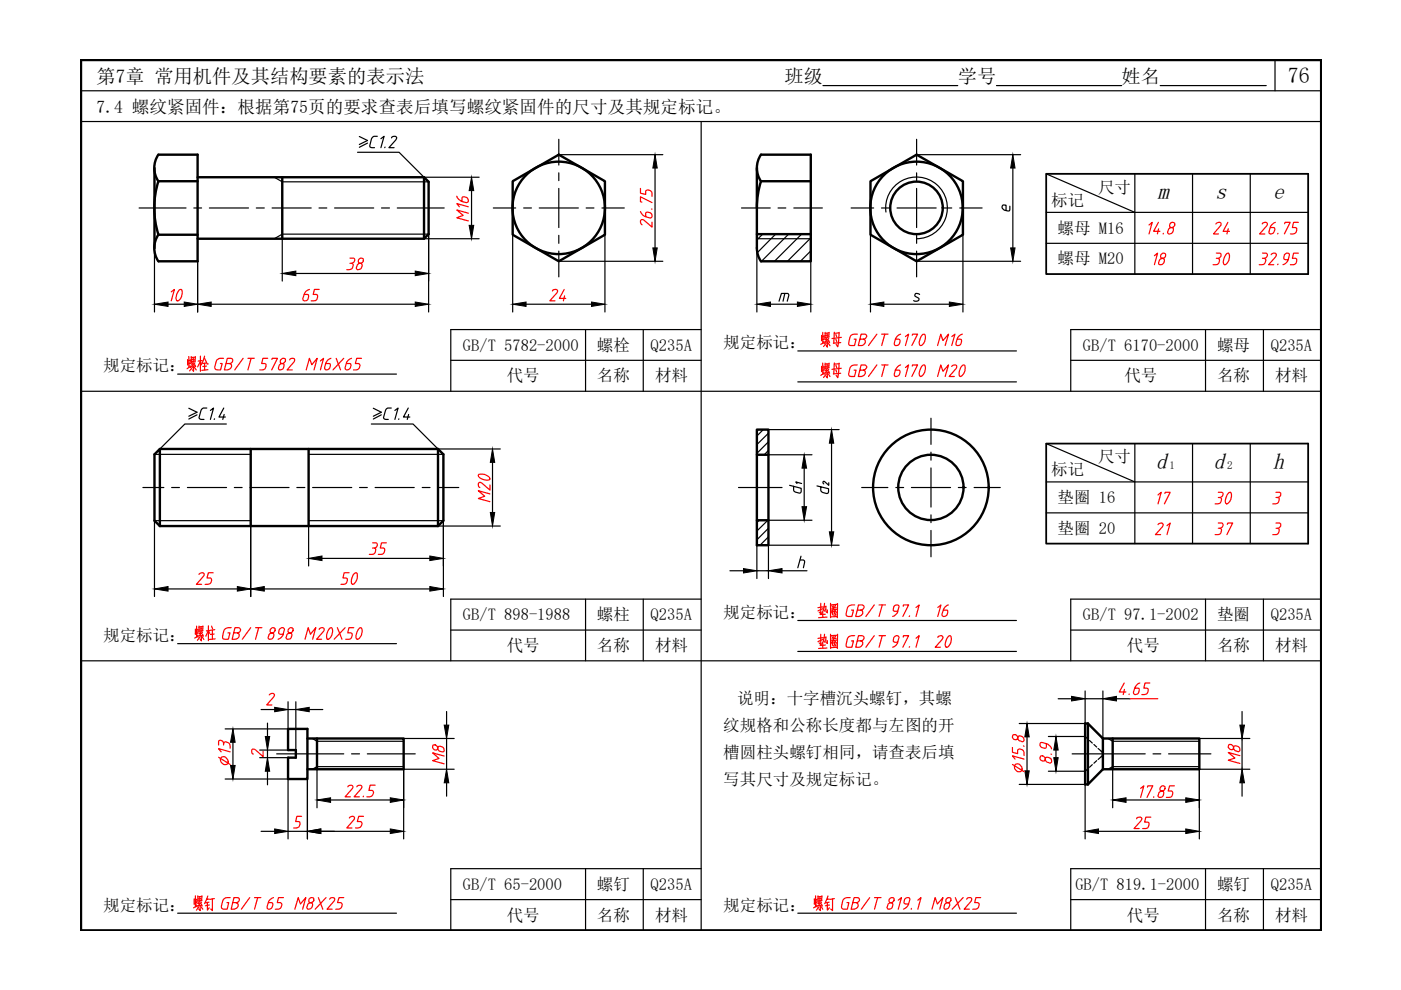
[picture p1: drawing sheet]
<svg xmlns="http://www.w3.org/2000/svg" width="297mm" height="210mm" viewBox="0 0 297 210" stroke-linecap="round" stroke-linejoin="round" font-family="sans-serif">
<!-- layer: 0 -->
<path d="M17.2 12.7h262.9v184.6h-262.9z" fill="none" stroke="#000" stroke-width=".51"/>
<g fill="none" stroke="#000" stroke-width=".25">
<path d="M17.2 19.2h262.9M174.5 18.1h28.6M211.3 18.1h26.5M246 18.1h22.5M270.3 12.7v6.5M17.2 25.8h262.9M148.7 25.8v171.5M240.6 36.9v21.2M252.8 36.9v21.2M265.1 36.9v21.2M95.6 69.9v13.1M124.1 69.9v13.1"/>
<path d="M136.4 69.9v13.1M227 69.9v13.1M255.6 69.9v13.1M267.9 69.9v13.1M240.6 94.1v21.2M252.8 94.1v21.2M265.1 94.1v21.2M95.6 127v13.1M124.1 127v13.1M136.4 127v13.1M227 127v13.1M255.6 127v13.1"/>
<path d="M267.9 127v13.1M95.6 184.2v13.1M124.1 184.2v13.1M136.4 184.2v13.1M227 184.2v13.1M255.6 184.2v13.1M267.9 184.2v13.1"/>
</g>
<g fill="none" stroke="#000" stroke-width=".25">
<path d="M58.2 37.6l1.6 1h31.1M75.8 32.3h8.8l5.3 5.3h11.7M118.5 32.8h22M138.9 35.6v17M194.3 32.8h22.1M214.7 35.6v17M221.8 36.9l18.8 8.1M32.8 52.6v13.6M41.9 55.4v10.8M58.2 50.6l1.6-1h31.1v16.6M59.8 50.6v9M62.7 58h25.3"/>
<path d="M89.9 50.6h11.7M108.7 49.8v16.4M118.5 55.4h22M128.3 49.8v16.4M160.5 50.6h11.4M160.5 52.6v13.6M161.7 49.6l-1.2 1.3M164.5 49.6l-3.9 3.9M167.2 49.6l-5.8 5.8M170 49.6l-5.8 5.8M171.9 50.4l-5 5M171.9 53.2l-2.2 2.2"/>
<path d="M171.9 55.4v10.8M184.6 49.8v16.4M187.8 45a6.5 6.5 0 0 1 5.9-7.4 6.5 6.5 0 0 1 7.2 6.2 6.5 6.5 0 0 1-6.6 6.8M194.3 55.4h22.1M204.2 49.8v16.4M221.8 51.6h55.6M221.8 45h55.6M37.7 79.3h46.4M44.8 64.5h43.2M95.6 76.4h53.1M95.6 69.9h53.1M111.5 64.5h13.9"/>
<path d="M169.1 74.4h46.4M187.4 64.5h13.9M195 62.4a.74 .74 0 0 0-1-.1v.4l.8 .6v.4a.91 .91 0 0 1-1.1 0M227 76.4h53.1M227 69.9h53.1M17.2 83h262.9M32.8 96.3h20.4M48 89.9h-8.8l-5.3 5.3M65.4 96.3h28.6M78.7 89.9h8.9l5.3 5.3h13.2M104.4 98v10.7M161.8 91.1l-1.3 1.3"/>
<path d="M162.9 91.8l-2.4 2.5M162.9 93.7l-2.4 2.4M162.9 95.5l-.9 .9M162.9 96.4h9.3M162.9 91.1h15M169.1 81h46.4M170.5 99.3v8.1M176.3 94v18.8M221.8 94.1l18.8 8.1M53.2 110.4h-20.4v16.1M53.2 111.5v15M65.4 110.4h28.6"/>
<path d="M65.4 111.5v8.5M68.3 118.4h22.8M92.9 111.5h13.2M94 110.3v16.2M160.5 115.6v7.1M161 110.3l-.5 .5M162.8 110.3l-2.3 2.3M162.9 112l-2.4 2.5M162.9 113.8l-1.8 1.8M162.9 110.3h9.3M167.4 102.9l2.5 .6-.1 .9-.4 .1-1-.3-.1-.3v-.8M169 102.5l-.3-.3 1.3 .3"/>
<path d="M169.7 118.7h.6l.3 .2-.3 1.5M169.8 117.9l-.7 2.5M173.2 103l2.5 .6-.1 .9-.4 .1-1-.3-.2-.3v-.8M175.7 102.3v.6l-1.1-.8-.1 .2 .2 .3M177.9 115.6h-15v7.1M221.8 108.7h55.6M221.8 102.2h55.6M35.6 124.9h14.7M37.7 136.5h46.4M56 124.9h35.1M95.6 133.6h53.1M95.6 127h53.1"/>
<path d="M154.8 121h2.8M160.5 121h2.4M165.8 121h5.3M169.1 131.6h46.4M169.1 138.1h46.4M227 133.6h53.1M227 127h53.1M17.2 140.1h262.9M49.4 157.4v4.9M55.1 159h6M55.4 150.4h2.8M56.7 153.3v2.9"/>
<path d="M61.1 148.8v5.7h-13.4M61.1 150.4h1.6M62.7 148.8v10.2M65.6 150.4h2.8M66.2 156.6l1 .6h18.4M85.6 156.6h10.7M94.7 150.9v2.8M217.7 156.2v7.2M222.3 156.2h7.8M224.4 148.2h2.8M230.1 146.5v6.9h-14M230.1 148.2h3.7"/>
<path d="M233.8 146.5v10.1M234.9 156.6l1 .6h18.4M254.3 156.6h10.7M263.3 150.9v2.8M47.7 165.2h13.4v12.7M55.1 160.6h6M55.4 176.3h2.8M56.7 163.5v2.9M61.1 176.3h4.1M65.2 165.2v12.7M67.2 163.1v8.2M68 176.3h14.7"/>
<path d="M70.1 169.6h12.6M85.6 162.5h-18.4l-1 .6M94.7 166v2.8M96.3 163.1h-10.7v14.8M216.1 166.3h14v11.6M222.3 163.5h7.8M232.9 176.3h18.5M235.9 163.1v8.2M238.7 169.6h12.7M254.3 162.5h-18.4l-1 .6M263.3 166v2.8M265 163.1h-10.7v14.8"/>
<path d="M37.7 193.6h46.4M95.6 190.7h53.1M95.6 184.2h53.1M169.1 193.6h46.4M227 190.7h53.1M227 184.2h53.1"/>
</g>
<g fill="none" stroke="#000" stroke-width=".51">
<path d="M32.8 35.6v17M33.6 32.8a5 5 0 0 0 0 5.6 18.6 18.6 0 0 0 0 11.3M33.6 32.8h8.3v22.6h-8.3M33.6 38.4h8.3M41.9 37.6h48M59.8 37.6v13M89.9 37.6l1 1v11l-1 1zM108.7 38.4l9.8-5.6 9.8 5.6v11.4l-9.8 5.6-9.8-5.6zM160.5 35.6v17l.2 1.5 .6 1.3M161.3 38.4a18.7 18.7 0 0 0-.8 5.7M161.3 32.8a5 5 0 0 0 0 5.6M161.4 32.8h10.5v22.6h-10.5"/>
<path d="M161.4 38.4h10.5M184.6 38.4l9.7-5.6 9.9 5.6v11.4l-9.9 5.6-9.7-5.6zM33.6 49.8a5 5 0 0 0 0 5.6M33.6 49.8h8.3M41.9 50.6h48M160.5 49.6h11.4M33.9 95.2v16.3l-1.1-1.1v-14.1zM33.9 95.2h59M53.2 95.2v16.3M65.4 95.2v16.3M92.9 95.2l1.1 1.1v14.1l-1.1 1.1M92.9 95.2v16.3"/>
<path d="M160.5 91.1h2.4v24.5h-2.4zM160.5 96.4h2.4M33.9 111.5h59M160.5 110.3h2.4M61.1 154.5h4.1v10.7h-4.1v-4.6h1.6v-1.6h-1.6zM65.2 156.6h20.4v6.5h-20.4M67.2 156.6v6.5M230.7 153.4h-.6v12.9h.6M230.7 153.4v12.9M230.7 153.4l3.1 3.2M233.8 156.6h20.5v6.5h-20.5M233.8 156.6v6.5"/>
<path d="M235.9 156.6v6.5M233.8 163.1l-3.1 3.2"/>
<circle cx="118.5" cy="44.1" r="9.8"/>
<circle cx="194.3" cy="44.1" r="9.8"/>
<circle cx="194.3" cy="44.1" r="5.6"/>
<circle cx="197.4" cy="103.3" r="12.3"/>
<circle cx="197.4" cy="103.3" r="6.9"/>
</g>
<g fill="none" stroke="#000" stroke-width=".25">
<path d="M118.5 29.5v5.5M118.5 36.6v1.7M118.5 39.9v8.3M194.3 29.5v5.5M194.3 36.6v1.7M194.3 39.9v8.3M29.5 44.1h9.9M41.1 44.1h1.6M44.4 44.1h8.3M54.3 44.1h1.7M57.7 44.1h8.3M67.6 44.1h1.7"/>
<path d="M70.9 44.1h8.3M80.9 44.1h1.7M84.2 44.1h10M104.6 44.1h4.7M111 44.1h1.7M114.3 44.1h8.3M118.5 49.9v1.7M118.5 53.2v5.5M124.3 44.1h1.6M127.6 44.1h4.8M157.2 44.1h6.1M165 44.1h1.6"/>
<path d="M168.3 44.1h6.1M180.5 44.1h4.7M186.9 44.1h1.6M190.2 44.1h8.3M194.3 49.9v1.7M194.3 53.2v5.5M200.1 44.1h1.7M203.5 44.1h4.7M197.4 88.7v5.5M197.4 95.9v1.7M197.4 99.2v8.3M30.3 103.4h4.4"/>
<path d="M36.4 103.4h1.6M39.7 103.4h8.3M49.7 103.4h1.6M53 103.4h8.3M62.9 103.4h1.7M66.3 103.4h8.3M76.2 103.4h1.7M79.5 103.4h8.3M89.5 103.4h1.7M92.8 103.4h4.5M156.6 103.4h9.2M182.7 103.4h5.5"/>
<path d="M189.9 103.4h1.7M193.2 103.4h8.3M197.4 109.2v1.6M197.4 112.5v5.6M203.2 103.4h1.6M206.5 103.4h5.6M58.7 159.8h14.2M74.5 159.8h1.7M77.9 159.8h10.1M227.3 159.8h15.5M244.5 159.8h1.6M247.8 159.8h8.9"/>
</g>
<g fill="#000" stroke="#000" stroke-width=".21">
<path d="M138.9 32.8l.4 2.8h-.9zM214.7 32.8l.5 2.8h-.9zM59.8 58l2.9-.5v.9zM88 57.5l2.9 .5-2.9 .4zM99.5 47.8h.9l-.4 2.8zM100 37.6l.4 2.8h-.9zM138.4 52.6h.9l-.4 2.8zM214.3 52.6h.9l-.5 2.8zM32.8 64.5l2.8-.5v1zM39.1 64l2.8 .5-2.8 .5zM41.9 64.5l2.9-.5v1zM88 64l2.9 .5-2.9 .5z"/>
<path d="M108.7 64.5l2.8-.5v1zM125.4 64l2.9 .5-2.9 .5zM160.5 64.5l2.9-.5v1zM169.1 64l2.8 .5-2.8 .5zM184.6 64.5l2.8-.5v1zM201.3 64l2.9 .5-2.9 .5zM104.4 95.2l.5 2.8h-.9zM170.5 96.4l.5 2.9h-1zM176.3 91.1l.5 2.9h-1zM65.4 118.4l2.9-.5v1zM91.1 117.9l2.9 .5-2.9 .5zM104 108.7h.9l-.5 2.8z"/>
<path d="M170 107.4h1l-.5 2.9zM175.8 112.8h1l-.5 2.8zM32.8 124.9l2.8-.5v.9zM50.3 124.4l2.9 .5-2.9 .4zM53.2 124.9l2.8-.5v.9zM91.1 124.4l2.9 .5-2.9 .4zM157.6 120.6l2.9 .4-2.9 .5zM162.9 121l2.9-.4v.9zM49.4 154.5l.5 2.9h-1zM56.2 156.2h1l-.5 2.8zM58.2 150l2.9 .4-2.9 .5zM62.7 150.4l2.9-.4v.9z"/>
<path d="M94.2 153.7h1l-.5 2.9zM217.7 153.4l.5 2.8h-.9zM227.2 147.6l2.9 .6-2.9 .4zM233.8 148.2l2.9-.6v1zM262.9 153.7h.9l-.5 2.9zM48.9 162.3h1l-.5 2.9zM56.7 160.6l.5 2.9h-1zM58.2 175.8l2.9 .5-2.9 .4zM65.2 176.3l2.8-.5v.9zM67.2 169.6l2.9-.5v1zM82.7 169.1l2.9 .5-2.9 .5zM82.7 175.8l2.9 .5-2.9 .4z"/>
<path d="M94.7 163.1l.5 2.9h-1zM217.3 163.4h.9l-.5 2.9zM230.1 176.3l2.8-.5v.9zM235.9 169.6l2.8-.5v1zM251.4 169.1l2.9 .5-2.9 .5zM251.4 175.8l2.9 .5-2.9 .4zM263.3 163.1l.5 2.9h-.9z"/>
</g>
<!-- layer: 0 -->
<path d="M221.8 36.9h55.6v21.2h-55.6zM221.8 94.1h55.6v21.2h-55.6z" fill="none" stroke="#000" stroke-width=".38"/>
<path d="M230.1 156.2l.6 .5M231 157l.6 .6M231.9 157.8l.6 .6M232.8 158.7l.9 .9M230.7 163l-.6 .5M231.6 162.1l-.6 .6M232.5 161.3l-.6 .5M233.7 160l-.1 .3-.8 .7" fill="none" stroke="#000" stroke-width=".25"/>
<g fill="none" stroke="#f00" stroke-width=".25">
<path d="M135.8 39.9v1.1l1.1 .2 .1-.8a.84 .84 0 0 1 1.2 .6v.6M135.8 44.9a2.13 2.13 0 0 0 2.3 1.2 .69 .69 0 0 0-.2-1l-.9-.1-.1 .9M136.1 42.9l-.3-.1v-1.1l2.4 1.3M138.1 44.3l.1 .1M138.2 47.1v1.1l-1.8-1.6h-.4a.7 .7 0 0 0 .1 1.1M243.6 47.7l.7-.6-.7 2.5M245.6 47.1l-1 2h1.3M245.6 48.5l-.2 1.1M246.7 49.5l-.1 .1M248.2 47.3a.55 .55 0 0 0 .1 .9l.3 .1a.79 .79 0 0 1 0 1 .79 .79 0 0 1-1 .2 .89 .89 0 0 1 .9-1.3 .56 .56 0 0 0 .6-.4 .56 .56 0 0 0-.4-.7zM267.6 47.5l.1-.1a.68 .68 0 0 1 1 0l-.2 .5-1.4 1.7h1.1M270.4 47.1l-.3 .2a2.31 2.31 0 0 0-1 2.2 .67 .67 0 0 0 1-.3l.2-.5-.1-.4-.8-.1"/>
<path d="M271 49.5l-.1 .1M272.4 47.4v-.3h1.1l-1.2 2.5M275.3 47.1h-1l-.3 1.1h.7l.2 .2v.4a.8 .8 0 0 1-.7 .8h-.6M39.8 76.2v1.2M40 75.6v2.3M40.2 77.5l.2 .5M40.3 77.8l-.6 .4M40.3 76.4l-.5 .1M40.4 77.1l-.6 .1M40.4 76.3l-.1 .8M40.5 75.6l.1 1.3M40.8 77.9l-.6 .7"/>
<path d="M41 75.8v.8M41 77.6v1.1l-.2-.3M41 76.7l-.3 .5M41.1 77.2h-.6M41.2 77.9l.4 .5M41.2 76.2h-.6M41.3 77.3l.2 .5M41.3 76.9l-.7 .8M41.4 77.6l-.9 .1M41.4 75.7l-.9 .1M41.4 76.6l-.8 .1M41.4 75.6l-.1 1"/>
<path d="M42.5 76.6l-.6 1.2M42.5 75.5v3.2M42.5 76.7l.2 .3M42.9 76.4l-.9 .2M43.3 75.9l.6 1.3h.2M43.4 75.5l-.7 1.9M43.4 77v1.4M43.7 76.9l-.7 .2M43.8 77.6l-.8 .1M44.1 78.4l-1.3 .1M47.4 76a1.22 1.22 0 0 0-1.6 .7l-.3 1.1 .2 .5 1.1 .1 .3-1.3h-.4M48 77.1h.8a.6 .6 0 0 0 .5-.4 .6 .6 0 0 0-.2-.7h-.9l-.6 2.4 .9-.1a.65 .65 0 0 0 .6-.5 .65 .65 0 0 0-.4-.7"/>
<path d="M51.5 76l-1.7 2.4M52.6 76h1.3M53.2 76l-.6 2.4M56.8 76h-1.1l-.2 1.1h.7l.2 .1v.4a.8 .8 0 0 1-.7 .8h-.6M57.6 76.2l.1-.2h1.1l-1.2 2.4M59.7 76.1a.54 .54 0 0 0-.3 .7 .54 .54 0 0 0 .7 .3 .85 .85 0 0 1 0 1 .85 .85 0 0 1-.9 .3 .88 .88 0 0 1 .8-1.3 .66 .66 0 0 0 .4-1.1zM61.4 76.3a.57 .57 0 0 1 .6-.3 .57 .57 0 0 1 .5 .4l-.2 .4-1.4 1.6h1.1M64.9 78.4l.7-2.4 .5 1.3 1.2-1.3-.7 2.4M67.9 76.5l.7-.5-.7 2.4M70.2 76a2.03 2.03 0 0 0-1.3 2.3 .62 .62 0 0 0 1-.3l.1-.9h-.8M71.3 76l.9 2.4M72.9 76l-2.3 2.4"/>
<path d="M74.5 76a2 2 0 0 0-1.3 2.3 .66 .66 0 0 0 1.1-.3v-.9h-.8M76.7 76h-1.1l-.3 1.1 .9 .1a.87 .87 0 0 1-.6 1.2h-.6M174.2 71.1v1.1M174.2 77.7v1.1M174.4 70.5v2.3M174.4 77v2.4M174.7 72.4l.1 .4M174.7 78.9l.1 .5M174.7 72.6l-.7 .4M174.7 71.3h-.5M174.7 79.1l-.7 .5M174.7 77.8l-.5 .1"/>
<path d="M174.7 72h-.5M174.7 71.1v.9M174.7 78.5l-.5 .1M174.7 77.7v.8M174.9 70.5v1.3M174.9 77v1.3M175.2 72.8l-.6 .7M175.2 79.3l-.6 .7M175.4 70.6v.9M175.4 77.2v.8M175.4 72.5v1.1l-.2-.4M175.4 79v1.1l-.2-.3"/>
<path d="M175.4 71.6l-.4 .4M175.4 78.1l-.4 .5M175.5 72l-.6 .1M175.5 78.6h-.6M175.6 72.8l.4 .5M175.6 71.1h-.6M175.6 79.3l.4 .5M175.6 77.6l-.6 .1M175.7 72.2l.2 .4M175.7 78.7l.2 .4M175.7 71.8l-.7 .7M175.7 78.3l-.7 .8"/>
<path d="M175.8 72.5h-.9M175.8 70.6l-.9 .1M175.8 79l-.9 .1M175.8 77.1l-.9 .1M175.8 71.4l-.9 .1M175.8 70.5l-.1 .9M175.8 78l-.9 .1M175.8 77l-.1 1M176.9 70.4l-.1 2.4M176.9 76.9l-.1 2.4M177.2 72l.2 .4M177.2 70.9l.2 .5"/>
<path d="M177.2 78.5l.2 .4M177.2 77.5l.2 .5M177.9 70.5l-.3 3-.3-.5M177.9 77l-.3 3.1-.3-.5M177.9 70.6l-1 .1M177.9 77.1l-1 .1M178.3 72.6l-1.6 .2M178.3 79.1l-1.6 .2M178.4 71.5l-2 .3M178.4 78.1l-2 .2M181.8 70.9a1.27 1.27 0 0 0-1.6 .6l-.3 1.2 .2 .5 1.1 .1 .3-1.4h-.4M181.8 77.4a1.39 1.39 0 0 0-1.6 .6l-.3 1.2 .2 .5 1.1 .1 .3-1.3h-.4"/>
<path d="M182.4 71.9l1.1-.1 .3-.4-.1-.4-.4-.1h-.7l-.6 2.4 .9-.1a.69 .69 0 0 0 .6-.6 .69 .69 0 0 0-.4-.7M182.4 78.5h.8l.4-.3 .2-.5-.5-.3h-.7l-.6 2.4a1.33 1.33 0 0 0 1.5-.6v-.4l-.4-.3M185.9 70.9l-1.8 2.4M185.9 77.4l-1.8 2.4M186.9 70.9h1.4M186.9 77.4h1.4M187.6 70.9l-.7 2.4M187.6 77.4l-.7 2.4M191 70.9a2.03 2.03 0 0 0-1.3 2.2l.2 .2a.85 .85 0 0 0 .8-.4 .85 .85 0 0 0 0-.9l-.8-.1M191 77.4l-.4 .1a2.18 2.18 0 0 0-.9 2.2 .67 .67 0 0 0 1-.3v-.9h-.8M192 71.4l.6-.5-.6 2.4M192 77.9l.6-.5-.6 2.4"/>
<path d="M193.4 71.1l.1-.2h1l-1.2 2.4M193.4 77.6l.1-.2h1l-1.2 2.4M195.5 71l.5-.1a1.74 1.74 0 0 1-.8 2.4l-.1-.1a2.27 2.27 0 0 1 .4-2.2zM195.7 77.5l.3-.1a1.81 1.81 0 0 1-.8 2.4l-.1-.1a2.18 2.18 0 0 1 .6-2.2zM198.8 73.3l.7-2.4 .4 1.3 1.2-1.3-.7 2.4M198.8 79.8l.7-2.4 .4 1.3 1.2-1.3-.7 2.4M201.8 71.4l.7-.5-.7 2.4M201.8 77.7v-.1a.67 .67 0 0 1 1 0l-.1 .6-1.5 1.6h1.1M203.9 77.6l.5-.2a1.81 1.81 0 0 1-.8 2.4l-.1-.1a2.18 2.18 0 0 1 .4-2.1zM204 70.9a2 2 0 0 0-1.3 2.2l.2 .2a.7 .7 0 0 0 .8-.4l.1-.9-.8-.1M270.5 105.5h.5l.2 .2a.98 .98 0 0 1-.3 1 .98 .98 0 0 1-1 .1M270.5 104.4h.8a.61 .61 0 0 1 .2 .7 .61 .61 0 0 1-.6 .4"/>
<path d="M270.5 112l.7 .3a.98 .98 0 0 1-.3 .9 .98 .98 0 0 1-1 .2M270.5 110.9h.8a.61 .61 0 0 1 .2 .7 .61 .61 0 0 1-.6 .4M41.4 133.4v1.1M41.7 132.7v2.4M41.9 134.6l.1 .5M42 134.9l-.7 .4M42 134.2l-.6 .1M42 133.4l-.1 .8M42 133.5l-.6 .1M42.2 132.7v1.3M42.4 135l-.5 .7M42.6 132.9v.9"/>
<path d="M42.7 134.7v1.2l-.3-.4M42.7 133.8l-.4 .5M42.7 134.3l-.5 .1M42.9 135l.3 .6M42.9 133.3l-.7 .1M42.9 134.4l.2 .5M43 134l-.8 .8M43 134.7l-.9 .1M43 132.8l-.8 .2M43 133.7l-.8 .1M43 132.7v1M44.2 132.7v3.1"/>
<path d="M44.5 134.3l-.3-.6-.6 1.2M44.5 133.7l-.7 .1M44.9 132.7l.2 .6M45 133.6v1.9M45.4 134.4l-.8 .1M45.5 133.5l-.9 .1M45.6 135.5l-1.2 .1M49 133.1a1.35 1.35 0 0 0-1.6 .7l-.2 1.1v.5l.2 .1h1l.4-1.3h-.5M49.6 134.2h.8a.56 .56 0 0 0 .6-.5 .56 .56 0 0 0-.4-.6h-.8l-.6 2.4a1.24 1.24 0 0 0 1.5-.6v-.4l-.4-.3M53.2 133.1l-1.8 2.4M54.2 133.1h1.3M54.8 133.1l-.6 2.4"/>
<path d="M57.3 133.5a.59 .59 0 0 0 .1 .6 .59 .59 0 0 0 .6 .2 .79 .79 0 0 1-.1 1 .79 .79 0 0 1-1 .1 .89 .89 0 0 1 .9-1.2 .57 .57 0 0 0 .5-.5 .57 .57 0 0 0-.4-.6h-.2zM60.1 134.5h-.7l-.3-.2 .1-.8a.62 .62 0 0 1 .5-.4 .62 .62 0 0 1 .6 .3v.1a2.07 2.07 0 0 1-1.3 2M61.1 133.5a.59 .59 0 0 0 .1 .6 .59 .59 0 0 0 .6 .2 .86 .86 0 0 1-.1 .9 .86 .86 0 0 1-.8 .3 .88 .88 0 0 1 .7-1.3 .55 .55 0 0 0 .6-.6 .55 .55 0 0 0-.7-.5zM64.7 135.5l.6-2.4 .5 1.4 1.2-1.4-.7 2.4M67.7 133.5a.55 .55 0 0 1 .5-.4 .55 .55 0 0 1 .5 .4l-1.6 2h1.1M69.8 133.3l.5-.2a1.77 1.77 0 0 1-.8 2.4h-.1a2.27 2.27 0 0 1 .4-2.2zM71.5 133.1l1 2.4M73.2 133.1l-2.3 2.4M75 133.1h-1l-.3 1.1h.7l.3 .3a.86 .86 0 0 1-.8 1h-.6M76.1 133.3l.5-.2a1.77 1.77 0 0 1-.8 2.4h-.2a2.27 2.27 0 0 1 .5-2.2zM174 127.9v2.2l-.3-.3M174 134.5v2.2l-.3-.4"/>
<path d="M174.4 128.7l-1 .1M174.4 135.2l-1 .2M174.4 129.1l-1 .4M174.4 135.6l-1 .4M174.4 129.8v1.1M174.4 136.4v1M174.5 129.1l.4 .5M174.5 135.6l.4 .6M174.8 127.9a3.8 3.8 0 0 1-.6 2.2M174.8 134.5a3.8 3.8 0 0 1-.6 2.1M175 130.2l-1.1 .1M175 136.8h-1.1"/>
<path d="M175.1 128.6l-.7 .1M175.1 135.2h-.7M175.1 128.5v1.1l.3 .3v-.6M175.1 135v1.1l.3 .3v-.6M175.3 130.8l-1.7 .2M175.3 137.4l-1.7 .1M176.1 130.8l1.4-.1v.2M176.1 137.3l1.4-.1v.2M176.1 127.9v3.1M176.1 134.5v3M176.4 128.4l.2 .4M176.4 135l.2 .3"/>
<path d="M176.5 129.6v.7l.1 .1h.6v-.3M176.5 129.7l.5-.1-.1 .6-.1-.3M176.5 136.1l.1 .8h.6v-.3M176.5 136.2l.5-.1-.1 .6-.1-.2M176.8 128.3l-.2 1-.5 .8M176.8 134.9l-.2 .9-.5 .8M176.9 129.3l.4 .5h.2M176.9 135.8l.4 .5h.2M177.2 128.3l-.3 .5M177.2 134.9l-.3 .5M177.3 128.8l-1 .2M177.3 135.4l-1 .1"/>
<path d="M177.4 129.2l-1.2 .2M177.4 135.7l-1.2 .2M177.5 128.1l-1.4 .2M177.5 134.7l-1.4 .1M177.6 128l-.1 3M177.6 134.5l-.1 3M181.2 128.3a1.39 1.39 0 0 0-1.6 .6l-.2 1.2 .2 .5 1 .1 .4-1.3h-.5M181.2 134.8a1.35 1.35 0 0 0-1.6 .7l-.2 1.1 .2 .6h1l.4-1.3h-.5M181.8 129.4l1.1-.2 .3-.6-.4-.3h-.8l-.6 2.4a1.39 1.39 0 0 0 1.5-.6v-.4l-.4-.3M181.8 135.9l1.1-.2 .3-.4-.1-.3-.3-.2h-.8l-.6 2.4h.9a.69 .69 0 0 0 .6-.6 .69 .69 0 0 0-.4-.7M185.4 128.3l-1.8 2.4M185.4 134.8l-1.8 2.4"/>
<path d="M186.4 128.3h1.3M186.4 134.8h1.3M187.1 128.3l-.7 2.4M187.1 134.8l-.7 2.4M190.3 129.6h-.8l-.1-.2 .1-.8a.63 .63 0 0 1 1.1 0v.1a2.07 2.07 0 0 1-1.3 2M190.3 136.2h-.6l-.3-.2 .1-.8a.61 .61 0 0 1 .5-.4 .61 .61 0 0 1 .6 .3v.1a2.07 2.07 0 0 1-1.3 2M191.5 128.6v-.3h1.1l-1.2 2.4M191.5 135.1v-.3h1.1l-1.2 2.4M192.9 130.6l-.1 .1M192.9 137.1l-.1 .1M194.2 128.8l.7-.5-.7 2.4M194.2 135.3l.7-.5-.7 2.4"/>
<path d="M198.8 128.8l.7-.5-.7 2.4M198.8 135.2l.1-.2a.54 .54 0 0 1 .6-.3 .54 .54 0 0 1 .4 .5l-1.6 2h1.1M201 135l.5-.2a1.77 1.77 0 0 1-.8 2.4h-.1a2.27 2.27 0 0 1 .4-2.2zM201.1 128.3a2.13 2.13 0 0 0-1.3 2.3 .67 .67 0 0 0 1-.3l.1-.9h-.8M46.9 159.4l-.6-.7 2.5 .7M47.4 158l.2-.6 .3-.1a.99 .99 0 0 1 .9 1.4M47.4 157.6a.57 .57 0 0 0-.4-.6 .57 .57 0 0 0-.7 .3v.7M57.1 147.3l.1-.1a.55 .55 0 0 1 .6-.2 .55 .55 0 0 1 .4 .4l-1.7 2.1h1.1M214.7 158.5v1l1.1 .3 .1-.9a.87 .87 0 0 1 1.2 .7v.6M214.9 155.8a.62 .62 0 0 0 .2 1 .62 .62 0 0 0 .8-.7 .8 .8 0 0 1 .9 .1 .8 .8 0 0 1 .2 1 .89 .89 0 0 1-1.2-.9 .66 .66 0 0 0-.9-.5zM217 158.1l.1 .1M46.3 160.6l2.5 1.5"/>
<path d="M46.9 160.6a.96 .96 0 0 1 1.1 0 .96 .96 0 0 1 .4 1.1 .89 .89 0 0 1-1.1 .4 .89 .89 0 0 1-.6-1zM64 173.1h-1.1l-.2 1.1h.7l.2 .1v.4a.8 .8 0 0 1-.7 .8h-.6M214.7 162.1l2.4 1.5M215.2 162.2a.92 .92 0 0 1 1.2 .2 .92 .92 0 0 1 0 1.2 1.03 1.03 0 0 1-1.1-.4 1.03 1.03 0 0 1-.1-1zM215.2 160.9l-.5-.6 2.4 .6M241.8 167.2l.7-.6-.7 2.5M243.3 166.9l.1-.3h1l-1.2 2.5M244.6 168.9v.2M246.2 166.8a.58 .58 0 0 0-.2 .7 .58 .58 0 0 0 .7 .3 .86 .86 0 0 1-.1 .9 .86 .86 0 0 1-.9 .4 .88 .88 0 0 1 .8-1.4 .55 .55 0 0 0 .5-.6 .55 .55 0 0 0-.6-.5zM249 166.6h-1l-.3 1.1 .9 .1a.84 .84 0 0 1-.7 1.3h-.6M41.2 190.6v1.2M41.4 189.9v2.4"/>
<path d="M41.6 191.8l.2 .5M41.7 192.1l-.7 .4M41.7 190.7l-.5 .1M41.8 191.4l-.6 .1M41.8 190.6l-.1 .8M41.9 189.9l.1 1.3M42.2 192.2l-.6 .8M42.4 190.1v.9M42.4 192v1.1l-.3-.4M42.4 191l-.3 .5M42.5 191.5h-.6M42.6 192.2l.4 .6"/>
<path d="M42.6 190.5l-.6 .1M42.7 191.6l.2 .5M42.7 191.2l-.7 .8M42.8 191.9l-.9 .1M42.8 190.1h-.9M42.8 190.9l-.8 .1M42.8 189.9l-.1 1M43.8 190.7l-.4 .9M44 191.3v1.7l.4-.5M44.1 190l-.3 .7 .5-.1M44.3 191.3l-.7 .1M44.4 191.9l-.9 .2"/>
<path d="M45 190.6v2.5l-.3-.4M45.5 190.5l-1 .2M48.8 190.3a1.22 1.22 0 0 0-1.6 .7l-.3 1.1 .2 .6 1.1 .1 .3-1.4h-.4M49.4 191.4h.8a.6 .6 0 0 0 .5-.4 .6 .6 0 0 0-.1-.6l-1-.1-.6 2.5 .9-.1a.78 .78 0 0 0 .5-1.2l-.3-.1M52.9 190.3l-1.7 2.5M54 190.3h1.3M54.6 190.3l-.6 2.5M58 190.3a2 2 0 0 0-1.3 2.3 .62 .62 0 0 0 1-.3l.2-.4-.1-.4-.8-.1M60.1 190.3h-1.1l-.2 1.1h.7l.2 .1a.94 .94 0 0 1-.7 1.3h-.6M62.5 192.8l.7-2.5 .5 1.4 1.1-1.4-.6 2.5M65.7 190.4a.54 .54 0 0 0-.2 .7 .54 .54 0 0 0 .6 .4 .75 .75 0 0 1 0 .9 .75 .75 0 0 1-1 .2 .89 .89 0 0 1 .9-1.2 .63 .63 0 0 0 .4-1zM67.5 190.3l.9 2.5"/>
<path d="M69.1 190.3l-2.3 2.5M69.9 190.7a.6 .6 0 0 1 .5-.4 .6 .6 0 0 1 .6 .4l-1.7 2.1h1.1M72.9 190.3h-1l-.3 1.1h.6l.3 .1a.87 .87 0 0 1-.7 1.3h-.6M172.7 190.6v1.2M172.9 189.9v2.4M173.1 191.8l.2 .5M173.2 192.1l-.7 .4M173.2 191.4l-.5 .1M173.2 190.6v.8M173.2 190.7l-.5 .1M173.4 189.9l.1 1.3M173.7 192.2l-.6 .8"/>
<path d="M173.8 190.1v.9M173.9 192v1.1l-.3-.4M173.9 191l-.4 .5M174 191.5h-.6M174.1 192.2l.3 .6M174.1 190.5l-.6 .1M174.1 191.6l.3 .5M174.2 191.2l-.7 .8M174.2 191.9l-.8 .1M174.2 190.1h-.8M174.3 190.9l-.8 .1M174.3 189.9l-.1 1"/>
<path d="M175.3 190.7l-.4 .9M175.4 191.3v1.7l.4-.5M175.5 190l-.2 .7 .5-.1M175.8 191.3l-.7 .1M175.9 191.9l-.9 .2M176.5 190.6v2.5l-.4-.4M176.9 190.5l-1 .2M180.2 190.3a1.27 1.27 0 0 0-1.5 .7l-.3 1.1a.47 .47 0 0 0 .5 .7h.7l.4-1.4h-.4M180.9 191.4h.8a.54 .54 0 0 0 .5-.5 .54 .54 0 0 0-.4-.6h-.7l-.6 2.5 .8-.1a.69 .69 0 0 0 .6-.6 .69 .69 0 0 0-.3-.7M184.4 190.3l-1.8 2.5M185.4 190.3h1.4M186.1 190.3l-.7 2.5"/>
<path d="M188.8 190.4a.54 .54 0 0 0-.3 .7 .54 .54 0 0 0 .6 .4 .75 .75 0 0 1 0 .9 .75 .75 0 0 1-.9 .2 .89 .89 0 0 1 .8-1.2 .54 .54 0 0 0 .6-.5 .54 .54 0 0 0-.4-.6zM190.4 190.9l.7-.6-.7 2.5M192.6 191.7h-.6l-.3-.2 .1-.8a.66 .66 0 0 1 1.1-.1v.1a2.17 2.17 0 0 1-1.4 2.1M193.2 192.6v.2M194.6 190.9l.7-.6-.7 2.5M197.6 192.8l.7-2.5 .4 1.4 1.2-1.4-.7 2.5M200.8 190.4a.6 .6 0 0 0-.2 .9l.6 .2a.85 .85 0 0 1 0 .9 .85 .85 0 0 1-.9 .4 .91 .91 0 0 1 .8-1.4 .63 .63 0 0 0 .4-1zM202.6 190.3l.9 2.5M204.2 190.3l-2.3 2.5M205 190.7a.57 .57 0 0 1 .5-.4 .57 .57 0 0 1 .5 .4l-.1 .4-1.5 1.7h1.1M207.9 190.3h-1l-.2 1.1h.6l.3 .3a.94 .94 0 0 1-.7 1.1h-.7"/>
</g>
<g font-size="5.7">
<text x="75.1" y="32.5">C1.2</text>
<text x="39.2" y="90.3">C1.4</text>
<text x="78.3" y="90.3">C1.4</text>
</g>
<g font-size="5.7" fill="#f00">
<text x="100.5" y="48" transform="rotate(-90 100.5 48)">M16</text>
<text x="256.5" y="50.8">24</text>
<text x="72.7" y="58.6">38</text>
<text x="243.8" y="57.5">18</text>
<text x="256.5" y="57.5">30</text>
<text x="266" y="57.5">32.95</text>
<text x="35.3" y="64.9">10</text>
<text x="63.1" y="64.9">65</text>
<text x="115.7" y="64.9">24</text>
<text x="105.1" y="107.6" transform="rotate(-90 105.1 107.6)">M20</text>
<text x="244.5" y="108">17</text>
<text x="256.8" y="108">30</text>
<text x="77.3" y="118.9">35</text>
<text x="244.1" y="114.7">21</text>
<text x="256.8" y="114.7">37</text>
<text x="40.9" y="125.2">25</text>
<text x="71.3" y="125.2">50</text>
<text x="236.4" y="148.5">4.65</text>
<text x="95.2" y="163.3" transform="rotate(-90 95.2 163.3)">M8</text>
<text x="264.2" y="163" transform="rotate(-90 264.2 163)">M8</text>
<text x="72.3" y="170">22.5</text>
<text x="72.7" y="176.7">25</text>
</g>
<g font-size="5.3" fill="#f00">
<text x="224" y="163" transform="rotate(-90 224 163)">8.9</text>
<text x="239.5" y="176.7">25</text>
</g>
<text font-size="4.9" x="164.4" y="65.3">m</text>
<g font-size="4.8">
<text x="245.3" y="42.3">m</text>
<text x="257.6" y="42.3">s</text>
<text x="269.9" y="42.3">e</text>
<text x="245" y="99.5">d</text>
<text x="257.2" y="99.5">d</text>
<text x="269.9" y="99.5">h</text>
</g>
<text font-size="4.7" x="273" y="17.6">76</text>
<text font-size="4.4" fill="#f00" x="52.6" y="161.6">2</text>
<g font-size="4.1">
<text x="20.5" y="17.6">第7章 常用机件及其结构要素的表示法</text>
<text x="166.3" y="17.6">班级</text>
<text x="203.1" y="17.6">学号</text>
<text x="237.8" y="17.6">姓名</text>
</g>
<text font-size="4" x="211.7" y="45.9">e</text>
<text font-size="3.7" x="20.5" y="23.9">7.4 螺纹紧固件：根据第75页的要求查表后填写螺纹紧固件的尺寸及其规定标记。</text>
<g font-size="3.5">
<text x="232.8" y="40.8">尺寸</text>
<text x="222.9" y="43.6">标记</text>
<text x="224.2" y="49.5">螺母 M16</text>
<text x="224.2" y="56">螺母 M20</text>
<text x="98.2" y="74.3">GB/T 5782-2000</text>
<text x="126.6" y="74.3">螺栓</text>
<text x="138" y="74.3">Q235A</text>
<text x="153.4" y="73.9">规定标记：</text>
<text x="229.6" y="74.3">GB/T 6170-2000</text>
<text x="258" y="74.3">螺母</text>
<text x="269.4" y="74.3">Q235A</text>
<text x="21.9" y="78.7">规定标记：</text>
<text x="107.4" y="80.9">代号</text>
<text x="126.6" y="80.9">名称</text>
<text x="138.9" y="80.9">材料</text>
<text x="238.4" y="80.9">代号</text>
<text x="258" y="80.9">名称</text>
<text x="270.3" y="80.9">材料</text>
<text x="222.9" y="100.8">标记</text>
<text x="232.8" y="98">尺寸</text>
<text x="224.2" y="106.7">垫圈 16</text>
<text x="224.2" y="113.2">垫圈 20</text>
<text x="98.2" y="131.5">GB/T 898-1988</text>
<text x="126.6" y="131.5">螺柱</text>
<text x="138" y="131.5">Q235A</text>
<text x="153.4" y="131">规定标记：</text>
<text x="229.6" y="131.5">GB/T 97.1-2002</text>
<text x="258" y="131.5">垫圈</text>
<text x="269.4" y="131.5">Q235A</text>
<text x="21.9" y="135.9">规定标记：</text>
<text x="107.4" y="138">代号</text>
<text x="126.6" y="138">名称</text>
<text x="138.9" y="138">材料</text>
<text x="238.9" y="138">代号</text>
<text x="258" y="138">名称</text>
<text x="270.3" y="138">材料</text>
<text x="156.3" y="149.3">说明：十字槽沉头螺钉，其螺</text>
<text x="153.4" y="155">纹规格和公称长度都与左图的开</text>
<text x="153.4" y="160.7">槽圆柱头螺钉相同，请查表后填</text>
<text x="153.4" y="166.4">写其尺寸及规定标记。</text>
<text x="98.2" y="188.7">GB/T 65-2000</text>
<text x="126.6" y="188.7">螺钉</text>
<text x="138" y="188.7">Q235A</text>
<text x="228" y="188.7">GB/T 819.1-2000</text>
<text x="258" y="188.7">螺钉</text>
<text x="269.4" y="188.7">Q235A</text>
<text x="21.9" y="193.1">规定标记：</text>
<text x="107.4" y="195.2">代号</text>
<text x="126.6" y="195.2">名称</text>
<text x="138.9" y="195.2">材料</text>
<text x="153.4" y="193.1">规定标记：</text>
<text x="238.9" y="195.2">代号</text>
<text x="258" y="195.2">名称</text>
<text x="270.3" y="195.2">材料</text>
</g>
<g font-size="2.3">
<text x="247.9" y="99.5">1</text>
<text x="260.2" y="99.5">2</text>
</g>
</svg>
